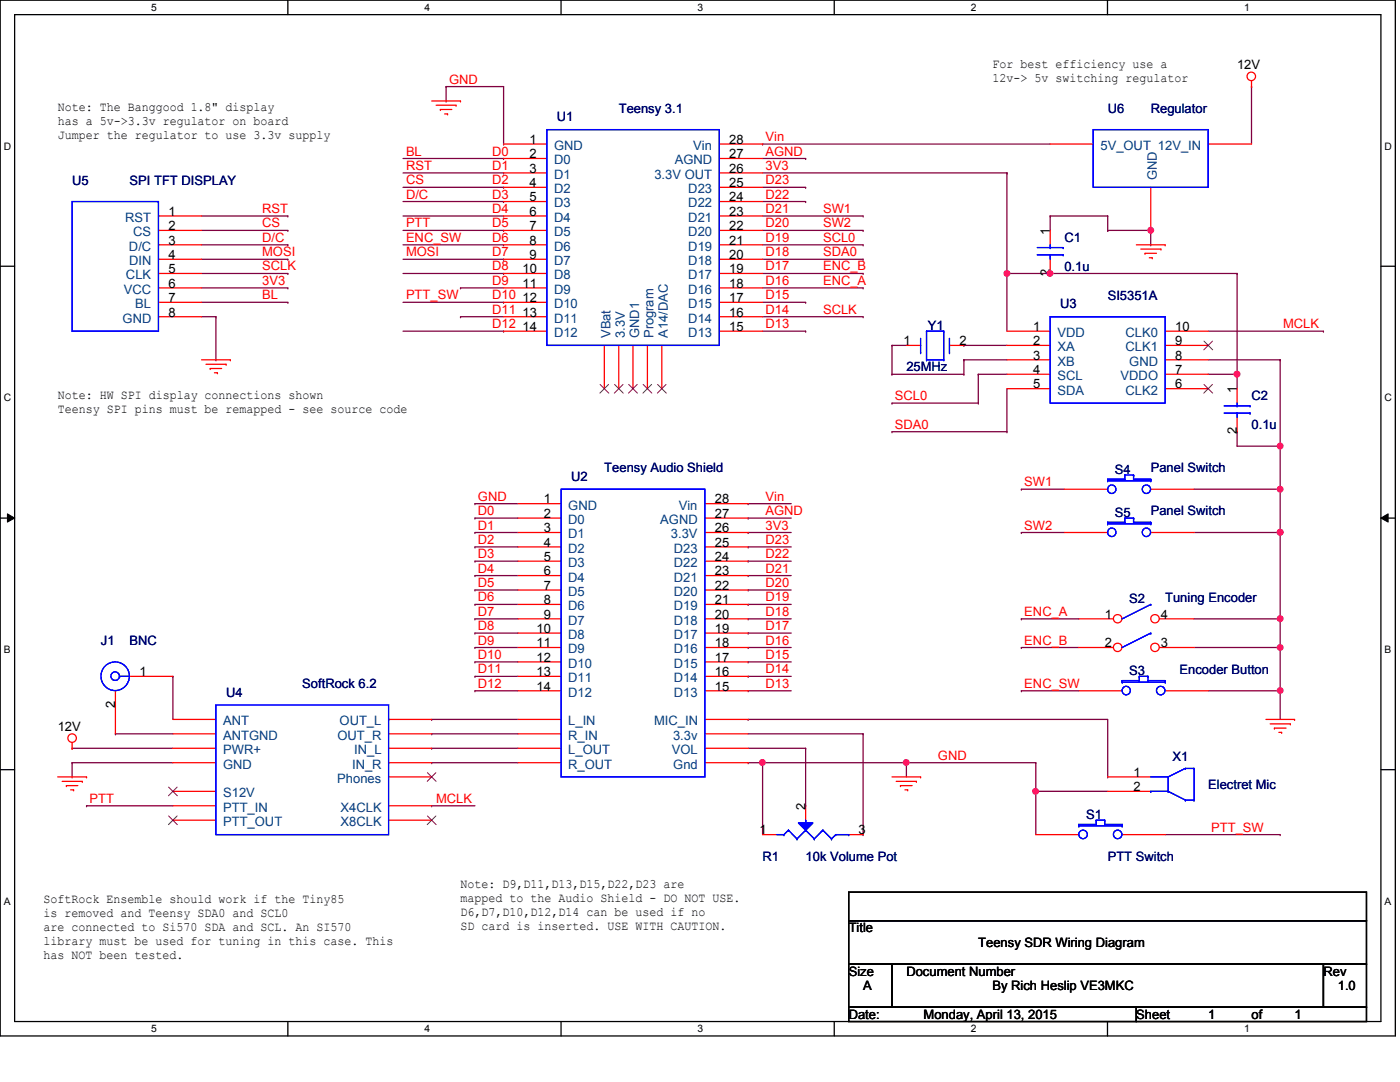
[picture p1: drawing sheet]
<svg xmlns="http://www.w3.org/2000/svg" width="279mm" height="216mm" viewBox="0 0 279 216" stroke-linecap="round" stroke-linejoin="round" font-family="sans-serif">
<path d="M0 0h278.5v206.7h-278.5zM2.9 2.9h272.7v200.9h-272.7z" fill="none" stroke="#000" stroke-width=".25"/>
<g fill="#fff">
<path d="M30.2 .3h1.1v2.3h-1.1z"/>
<path d="M30.2 204.1h1.1v2.3h-1.1z"/>
</g>
<path d="M57.4 0v2.9M57.4 203.8v2.9" fill="none" stroke="#000" stroke-width=".25"/>
<g fill="#fff">
<path d="M84.7 .3h1.1v2.3h-1.1z"/>
<path d="M84.7 204.1h1.1v2.3h-1.1z"/>
</g>
<path d="M112 0v2.9M112 203.8v2.9" fill="none" stroke="#000" stroke-width=".25"/>
<g fill="#fff">
<path d="M139.2 .3h1.1v2.3h-1.1z"/>
<path d="M139.2 204.1h1.1v2.3h-1.1z"/>
</g>
<path d="M166.5 0v2.9M166.5 203.8v2.9" fill="none" stroke="#000" stroke-width=".25"/>
<g fill="#fff">
<path d="M193.8 .3h1.1v2.3h-1.1z"/>
<path d="M193.8 204.1h1.1v2.3h-1.1z"/>
</g>
<path d="M221 0v2.9M221 203.8v2.9" fill="none" stroke="#000" stroke-width=".25"/>
<g fill="#fff">
<path d="M248.3 .3h1.1v2.3h-1.1z"/>
<path d="M248.3 204.1h1.1v2.3h-1.1z"/>
<path d="M.8 28h1.4v2.3h-1.4z"/>
<path d="M276.3 28h1.4v2.3h-1.4z"/>
<path d="M.8 78.2h1.4v2.3h-1.4z"/>
<path d="M276.3 78.2h1.4v2.3h-1.4z"/>
</g>
<path d="M0 53.1h2.9M275.6 53.1h2.9" fill="none" stroke="#000" stroke-width=".25"/>
<g fill="#fff">
<path d="M.8 128.5h1.3v2.2h-1.3z"/>
<path d="M276.3 128.5h1.3v2.2h-1.3z"/>
</g>
<path d="M0 103.4h2.9M275.6 103.4h2.9" fill="none" stroke="#000" stroke-width=".25"/>
<path d="M1.5 102.5l1.4 .9-1.4 .8zM275.6 103.4l1.4-.9v1.7z" fill="#000"/>
<path d="M1.5 102.5l1.4 .9-1.4 .8zM275.6 103.4l1.4-.9v1.7z" fill="none" stroke="#000" stroke-width=".2"/>
<g fill="#fff">
<path d="M.8 178.7h1.3v2.2h-1.3z"/>
<path d="M276.3 178.7h1.3v2.2h-1.3z"/>
</g>
<path d="M0 153.6h2.9M275.6 153.6h2.9" fill="none" stroke="#000" stroke-width=".25"/>
<path d="M180.9 152.2h.1M180.9 152.2h25.8" fill="none" stroke="#800040" stroke-width=".25"/>
<circle cx="180.8" cy="152.1" r=".56" fill="#f0f"/>
<circle cx="180.8" cy="152.1" r=".56" fill="none" stroke="#f0f" stroke-width=".25"/>
<path d="M238.3 123.5h17.2M255.5 123.5h.1M149.3 143.6h.1M149.3 143.6h71.8M206.7 157.9h.1M206.7 157.9v8.6M232.5 166.5h23M255.5 166.5h.1" fill="none" stroke="#800040" stroke-width=".25"/>
<circle cx="255.5" cy="123.4" r=".56" fill="#f0f"/>
<circle cx="255.5" cy="123.4" r=".56" fill="none" stroke="#f0f" stroke-width=".25"/>
<path d="M238.3 129.2h17.2M255.5 123.5h.1M255.5 129.2h.1M255.5 123.5v5.7" fill="none" stroke="#800040" stroke-width=".25"/>
<circle cx="255.5" cy="129.2" r=".56" fill="#f0f"/>
<circle cx="255.5" cy="129.2" r=".56" fill="none" stroke="#f0f" stroke-width=".25"/>
<path d="M241.1 137.8h14.4M255.5 129.2h.1M255.5 137.8h.1M255.5 129.2v8.6" fill="none" stroke="#800040" stroke-width=".25"/>
<circle cx="255.5" cy="137.8" r=".56" fill="#f0f"/>
<circle cx="255.5" cy="137.8" r=".56" fill="none" stroke="#f0f" stroke-width=".25"/>
<path d="M238.3 97.6h17.2M255.5 97.6h.1M255.5 97.6v8.7M255.5 137.8h.1M255.5 137.8v5.8" fill="none" stroke="#800040" stroke-width=".25"/>
<circle cx="255.5" cy="106.2" r=".56" fill="#f0f"/>
<circle cx="255.5" cy="106.2" r=".56" fill="none" stroke="#f0f" stroke-width=".25"/>
<circle cx="255.5" cy="97.6" r=".56" fill="#f0f"/>
<circle cx="255.5" cy="97.6" r=".56" fill="none" stroke="#f0f" stroke-width=".25"/>
<path d="M238.3 106.3h17.2M255.5 106.3h.1M255.5 106.3v17.2" fill="none" stroke="#800040" stroke-width=".25"/>
<circle cx="255.5" cy="106.2" r=".56" fill="#f0f"/>
<circle cx="255.5" cy="106.2" r=".56" fill="none" stroke="#f0f" stroke-width=".25"/>
<path d="M241.1 71.8h14.4M255.5 71.8h.1M255.5 71.8v17.2" fill="none" stroke="#800040" stroke-width=".25"/>
<circle cx="255.5" cy="89" r=".56" fill="#f0f"/>
<circle cx="255.5" cy="89" r=".56" fill="none" stroke="#f0f" stroke-width=".25"/>
<g fill="none" stroke="#800040" stroke-width=".25">
<path d="M249.8 17.3h.1M249.8 17.3v11.4M152.2 28.7h.1M152.2 28.7h57.4M152.2 34.5h48.8M201 34.5h.1M201 54.6h.1M201 54.6v11.5M178 68.9h.1M178 74.7h.1M178 68.9h2.9M178 68.9v5.8"/>
<path d="M178 74.7h14.4M192.4 68.9h.1M192.4 74.7h.1M192.4 71.8h.1M192.4 68.9h8.6M192.4 71.8v2.9M192.4 71.8h8.6M195.2 74.7h.1M195.2 74.7h5.8M195.2 74.7v5.7M201 77.6v8.5M241.1 74.7h5.8"/>
<path d="M246.9 74.7h.1M178 80.4h.1M178 86.1h.1M178 80.4h17.2M178 86.1h23M195.2 80.4h.1M201 86.1h.1"/>
</g>
<circle cx="246.9" cy="74.6" r=".57" fill="#f0f"/>
<circle cx="246.9" cy="74.6" r=".57" fill="none" stroke="#f0f" stroke-width=".25"/>
<path d="M209.6 54.6h.1M209.6 54.6h37.3M246.9 54.6h.1M246.9 54.6v20.1" fill="none" stroke="#800040" stroke-width=".25"/>
<circle cx="209.5" cy="54.6" r=".56" fill="#f0f"/>
<circle cx="209.5" cy="54.6" r=".56" fill="none" stroke="#f0f" stroke-width=".25"/>
<path d="M201 34.5h.1M201 34.5v20.1M201 54.6h.1M201 54.6h8.6" fill="none" stroke="#800040" stroke-width=".25"/>
<circle cx="200.9" cy="54.6" r=".56" fill="#f0f"/>
<circle cx="200.9" cy="54.6" r=".56" fill="none" stroke="#f0f" stroke-width=".25"/>
<g fill="none" stroke="#800040" stroke-width=".25">
<path d="M209.6 43.1h.1M209.6 43.1v2.9M209.6 43.1h11.5M221.1 43.1h.1M221.1 46h.1M221.1 46h8.6v2.9M221.1 43.1v2.9M229.7 48.9h.1M241.1 66.1h23M246.9 74.7h.1M246.9 74.7v2.9M264.1 66.1h.1"/>
<path d="M246.9 86.1h.1M246.9 86.1v2.9h8.6M255.5 89h.1M255.5 89v8.6M86.1 143.6h.1M86.1 146.4h.1M86.1 149.3h.1M86.1 152.2h.1M86.1 143.6h17.3M86.1 146.4h17.3M86.1 149.3h17.3M86.1 152.2h17.3"/>
<path d="M86.1 160.8h.1M86.1 160.8h8.7"/>
</g>
<circle cx="229.6" cy="45.9" r=".56" fill="#f0f"/>
<circle cx="229.6" cy="45.9" r=".56" fill="none" stroke="#f0f" stroke-width=".25"/>
<g fill="none" stroke="#800040" stroke-width=".25">
<path d="M89 17.3h.1M89 17.3h11.5M80.4 37.4h20.1M80.4 34.5h20.1M80.4 31.6h20.1M100.5 37.4h.1M100.5 34.5h.1M100.5 31.6h.1M152.2 37.4h8.6M152.2 31.6h8.6M160.8 37.4h.1M160.8 31.6h.1"/>
<path d="M40.2 57.4h17.2M40.2 54.6h17.2M40.2 51.7h17.2M40.2 48.9h17.2M40.2 46h17.2M40.2 43.1h17.2M57.4 43.1h.1M57.4 46h.1M57.4 48.9h.1M57.4 51.7h.1M57.4 54.6h.1M57.4 57.4h.1"/>
<path d="M80.4 54.6h20.1M80.4 51.7h20.1M80.4 48.9h20.1M80.4 46h20.1M80.4 43.1h20.1M80.4 40.2h20.1M91.9 57.4h.1M91.9 57.4h8.6M100.5 48.9h.1M100.5 46h.1M100.5 43.1h.1M100.5 40.2h.1"/>
<path d="M100.5 54.6h.1M100.5 51.7h.1M152.2 57.4h20.1M152.2 54.6h20.1M152.2 51.7h20.1M152.2 48.9h20.1M152.2 46h20.1M152.2 43.1h20.1M152.2 40.2h8.6M160.8 40.2h.1M172.3 57.4h.1M172.3 54.6h.1"/>
<path d="M172.3 51.7h.1M172.3 48.9h.1M172.3 46h.1M172.3 43.1h.1M40.2 63.2h2.9M40.2 60.3h17.2M43.1 63.2h.1M43.1 71.8h.1M43.1 63.2v8.6M57.4 60.3h.1M80.4 66.1h20.1M80.4 60.3h20.1"/>
<path d="M91.9 63.2h.1M91.9 63.2h8.6M100.5 60.3h.1M100.5 66.1h.1M152.2 66.1h8.6M152.2 63.2h20.1M152.2 60.3h8.6M160.8 66.1h.1M160.8 60.3h.1M172.3 63.2h.1M203.8 97.6h.1M203.8 97.6h8.6"/>
<path d="M94.8 103.4h.1M94.8 100.5h.1M94.8 109.1h.1M94.8 106.3h.1M94.8 114.9h.1M94.8 112h.1M94.8 117.7h.1M94.8 106.3h8.6M94.8 103.4h8.6M94.8 100.5h8.6M94.8 109.1h8.6M94.8 114.9h8.6"/>
<path d="M94.8 112h8.6M94.8 117.7h8.6M149.3 114.9h.1M149.3 103.4h.1M149.3 100.5h.1M149.3 109.1h.1M149.3 106.3h.1M149.3 112h.1M149.3 117.7h.1M149.3 106.3h8.6M149.3 103.4h8.6M149.3 100.5h8.6"/>
<path d="M149.3 109.1h8.6M149.3 114.9h8.6M149.3 112h8.6M149.3 117.7h8.6M203.8 106.3h.1M203.8 106.3h8.6M34.5 135h.1M34.5 135v8.6M94.8 123.5h.1M94.8 132.1h.1M94.8 129.2h.1M94.8 137.8h.1"/>
<path d="M94.8 135h.1M94.8 120.6h.1M94.8 126.3h.1M94.8 123.5h8.6M94.8 129.2h8.6M94.8 137.8h8.6M94.8 132.1h8.6M94.8 135h8.6M94.8 120.6h8.6M94.8 126.3h8.6M149.3 120.6h.1M149.3 126.3h.1"/>
<path d="M149.3 123.5h.1M149.3 132.1h.1M149.3 129.2h.1M149.3 135h.1M149.3 137.8h.1M149.3 123.5h8.6M149.3 129.2h8.6M149.3 137.8h8.6M149.3 132.1h8.6M149.3 135h8.6M149.3 120.6h8.6M149.3 126.3h8.6"/>
<path d="M203.8 123.5h.1M203.8 129.2h.1M203.8 137.8h.1M203.8 123.5h11.5M203.8 129.2h11.5M203.8 137.8h11.5M23 146.4h.1M23 146.4h11.5M206.7 157.9h.1M206.7 157.9h14.4M221.1 155h.1M221.1 143.6v11.4"/>
</g>
<circle cx="206.7" cy="157.9" r=".56" fill="#f0f"/>
<circle cx="206.7" cy="157.9" r=".56" fill="none" stroke="#f0f" stroke-width=".25"/>
<path d="M152.2 152.2h.1M152.2 152.2v14.3M206.7 152.2h.1M206.7 152.2v5.7" fill="none" stroke="#800040" stroke-width=".25"/>
<circle cx="152.1" cy="152.1" r=".56" fill="#f0f"/>
<circle cx="152.1" cy="152.1" r=".56" fill="none" stroke="#f0f" stroke-width=".25"/>
<g fill="none" stroke="#800040" stroke-width=".25">
<path d="M89 17.3v2.9M100.5 17.3v11.4M89 20.2h.1M100.5 28.7h.1M14.4 152.2h.1M14.4 149.3h.1M14.4 155h.1M14.4 152.2h20.1M14.4 149.3h20.1M14.4 152.2v2.8M149.3 152.2h.1M149.3 152.2h31.6"/>
<path d="M149.3 149.3h11.5M149.3 146.4h23M152.2 152.2h.1M160.8 149.3h.1M160.8 149.3v11.5M172.3 146.4h.1M172.3 146.4v20.1M180.9 152.2h.1M180.9 152.2v2.8M17.3 160.8h.1M17.3 160.8h17.2M160.8 160.8h.1"/>
<path d="M172.3 166.5h.1"/>
</g>
<g fill="none" stroke="#f00" stroke-width=".25">
<path d="M249.8 17.3h.1M249.8 16.1v1.2M86.1 20.2h5.8M87 21h4M87.9 21.8h.1M87.9 21.8h2.3M88.7 22.7h.6M89.3 22.7h.1M91 21h.1M91.9 20.2h.1M209.6 28.7h8.6M229.7 37.4v8.6"/>
<path d="M241.1 28.7h8.7M226.8 48.9h5.7M227.7 49.7h4M228.5 50.5h.1M228.5 50.5h2.3M229.4 51.4h.6M230 51.4h.1M231.7 49.7h.1M232.5 48.9h.1M40.2 71.8h5.8M41.1 72.7h4M42 73.5h.1"/>
<path d="M42 73.5h2.2M42.8 74.4h.6M43.4 74.4h.1M45.1 72.7h.1M46 71.8h.1M246.9 77.6v2.8M246.9 83.3v2.8M11.5 155h5.8M12.4 155.9h4M13.3 156.8h.1M13.3 156.8h2.2M14.1 157.6h.6"/>
<path d="M14.4 149.3h.1M14.4 148.2v1.1M14.7 157.6h.1M16.4 155.9h.1M17.3 155h.1M178 155h5.7M178.9 155.9h4M179.7 156.8h.1M179.7 156.8h2.3M180.6 157.6h.5M181.1 157.6h.1M182.9 155.9h.1"/>
<path d="M183.7 155h.1M252.6 143.6h5.8M253.5 144.4h4M254.3 145.3h.1M254.3 145.3h2.4M255.2 146.1h.6M255.8 146.1h.1M257.5 144.4h.1M258.4 143.6h.1M152.2 166.5h2.8M160.8 160.8v2.9M169.4 166.5h2.9"/>
<circle cx="249.7" cy="15.2" r=".85"/>
<circle cx="14.4" cy="147.3" r=".85"/>
</g>
<path d="M169.4 178h103.3v5.7h-103.3zM169.4 183.7h103.3v8.7h-103.3zM169.4 192.4h8.6v8.6h-8.6zM178 192.4h86.1v8.6h-86.1zM264.1 192.4h8.6v8.6h-8.6zM169.4 201h57.4v2.8h-57.4zM226.8 201h45.9v2.8h-45.9z" fill="none" stroke="#000" stroke-width=".25"/>
<path d="M218.2 25.9h22.9v11.5h-22.9zM244.3 82.4h5.2M244.3 81h5.2M246.9 81h.1M246.9 82.4h.1M246.9 80.4v.6M246.9 82.4v.9M249.5 82.4h.1M249.5 81h.1" fill="none" stroke="#00f" stroke-width=".25"/>
<path d="M159.3 164.2h2.9l-1.4 1.5z" fill="#00f"/>
<g fill="none" stroke="#00f" stroke-width=".25">
<path d="M155 166.5h1.5M156.5 166.5h.1M157.4 165.7h.1M157.4 165.7l-.9 .8M157.4 165.7l1.6 1.7M159 167.4h.1M159.3 164.2h2.9l-1.4 1.5zM160.8 165.7h.1M160.8 163.7h.1M160.8 165.7l-1.8 1.7M160.8 165.7l1.7 1.7M160.8 163.7v.5"/>
<path d="M162.5 167.4h.1M164.2 165.7h.1M164.2 165.7l-1.7 1.7M164.2 165.7l1.7 1.7M165.9 167.4h.1M166.8 166.5h.1M166.8 166.5h2.6M166.8 166.5l-.9 .9M169.4 166.5h.1"/>
</g>
<path d="M159.3 164.2h2.9l-1.4 1.5z" fill="#00f"/>
<g fill="none" stroke="#00f" stroke-width=".25">
<path d="M109.1 25.9h34.5v43h-34.5zM14.4 40.2h17.2v25.9h-17.2zM207 50.8h5.2M207 49.4h5.2M209.6 49.4h.1M209.6 50.8h.1M209.6 48.9v.5M209.6 50.8v.9M212.2 50.8h.1M212.2 49.4h.1M183.7 70.4h.1M183.7 67.5v2.9"/>
<path d="M184.9 71.8h.1M184.9 66.1h.1M184.9 66.1v5.7M184.9 71.8h3.4M184.9 66.1h3.4M188.3 71.8h.1M188.3 66.1h.1M188.3 66.1v5.7M189.5 70.4h.1M189.5 67.5v2.9M209.6 63.2h22.9v17.2h-22.9zM112 97.6h28.7v57.4h-28.7z"/>
<path d="M221.1 95.6h.1M221.1 95.9h.1M221.1 95.6v.3M221.1 95.9h8.6M221.1 95.6h3.4M224.5 94.8h.1M224.5 95.6h.1M224.5 94.8v.8M224.5 94.8h1.7M226.2 95.6h.1M226.2 94.8h.1M226.2 94.8v.8"/>
<path d="M226.2 95.6h3.5M229.7 95.9h.1M229.7 95.6h.1M229.7 95.6v.3M221.1 104.2h.1M221.1 104.5h.1M221.1 104.5h8.6M221.1 104.2h3.4M221.1 104.2v.3M224.5 103.4h.1M224.5 104.2h.1M224.5 103.4h1.7"/>
<path d="M224.5 103.4v.8M226.2 104.2h.1M226.2 103.4h.1M226.2 104.2h3.5M226.2 103.4v.8M229.7 104.5h.1M229.7 104.2h.1M229.7 104.2v.3M23.9 135h.1M23.9 135h2M223.9 135.8h.1M223.9 136.1h.1"/>
<path d="M223.9 136.1h8.6M223.9 135.8h3.5M223.9 135.8v.3M227.4 135h.1M227.4 135.8h.1M227.4 135h1.7M227.4 135v.8M229.1 135.8h.1M229.1 135h.1M229.1 135.8h3.4M229.1 135v.8M232.5 136.1h.1"/>
<path d="M232.5 135.8h.1M232.5 135.8v.3M43.1 140.7h34.5v25.8h-34.5zM229.7 157.9h.1M229.7 155h3.4M229.7 157.9h3.4M233.1 155h.1M233.1 157.9h.1M233.1 155v2.9M233.1 157.9l3.5 1.7M236.6 153.3h.1M236.6 159.6h.1"/>
<path d="M236.6 153.3h1.7M236.6 153.3l-3.5 1.7M236.6 159.6h1.7M238.3 159.6h.1M238.3 153.3h.1M238.3 153.3v6.3M155 166.5h1.5M156.5 166.5h.1M157.4 165.7h.1M157.4 165.7l-.9 .8M157.4 165.7l1.6 1.7M159 167.4h.1"/>
<path d="M159.3 164.2h2.9l-1.4 1.5zM160.8 165.7h.1M160.8 163.7h.1M160.8 165.7l-1.8 1.7M160.8 165.7l1.7 1.7M160.8 163.7v.5M162.5 167.4h.1M164.2 165.7h.1M164.2 165.7l-1.7 1.7M164.2 165.7l1.7 1.7M165.9 167.4h.1M166.8 166.5h.1"/>
<path d="M166.8 166.5h2.6M166.8 166.5l-.9 .9M169.4 166.5h.1"/>
<circle cx="221.9" cy="97.6" r=".84"/>
<circle cx="228.8" cy="97.6" r=".84"/>
<circle cx="221.9" cy="106.2" r=".84"/>
<circle cx="228.8" cy="106.2" r=".84"/>
<circle cx="23" cy="134.9" r="2.85"/>
<circle cx="23" cy="134.9" r=".85"/>
<circle cx="224.8" cy="137.8" r=".84"/>
<circle cx="231.6" cy="137.8" r=".85"/>
</g>
<g fill="none" stroke="#f00" stroke-width=".25">
<path d="M100.5 28.7h8.6M100.5 31.6h8.6M100.5 34.5h8.6M100.5 37.4h8.6M143.6 28.7h8.6M143.6 31.6h8.6M143.6 34.5h8.6M143.6 37.4h8.6M31.6 43.1h8.6M31.6 46h8.6M31.6 48.9h8.6M31.6 51.7h8.6"/>
<path d="M31.6 54.6h8.6M31.6 57.4h8.6M100.5 43.1h8.6M100.5 46h8.6M100.5 48.9h8.6M100.5 51.7h8.6M100.5 54.6h8.6M100.5 57.4h8.6M100.5 40.2h8.6M143.6 43.1h8.6M143.6 46h8.6M143.6 48.9h8.6"/>
<path d="M143.6 51.7h8.6M143.6 54.6h8.6M143.6 57.4h8.6M143.6 40.2h8.6M209.6 46v2.9M209.6 51.7v2.9M31.6 60.3h8.6M31.6 63.2h8.6M100.5 60.3h8.6M100.5 63.2h8.6M100.5 66.1h8.6M120.6 68.9v8.7"/>
<path d="M123.5 68.9v8.7M126.3 68.9v8.7M129.2 68.9v8.7M132.1 68.9v8.7M143.6 60.3h8.6M143.6 63.2h8.6M143.6 66.1h8.6M180.9 68.9h2.8M189.5 68.9h2.9M201 66.1h8.6M201 68.9h8.6M201 71.8h8.6"/>
<path d="M201 74.7h8.6M201 77.6h8.6M232.5 66.1h8.6M232.5 68.9h8.6M232.5 71.8h8.6M232.5 74.7h8.6M232.5 77.6h8.6M212.4 97.6h8.7M229.7 97.6h8.6M103.4 106.3h8.6M103.4 100.5h8.6M103.4 103.4h8.6"/>
<path d="M103.4 109.1h8.6M103.4 112h8.6M103.4 114.9h8.6M103.4 117.7h8.6M140.7 106.3h8.6M140.7 100.5h8.6M140.7 103.4h8.6M140.7 109.1h8.6M140.7 112h8.6M140.7 114.9h8.6M140.7 117.7h8.6M212.4 106.3h8.7"/>
<path d="M229.7 106.3h8.6M23 137.8v8.6M25.9 135h8.6M103.4 120.6h8.6M103.4 123.5h8.6M103.4 126.3h8.6M103.4 129.2h8.6M103.4 132.1h8.6M103.4 135h8.6M103.4 137.8h8.6M140.7 120.6h8.6M140.7 123.5h8.6"/>
<path d="M140.7 126.3h8.6M140.7 129.2h8.6M140.7 132.1h8.6M140.7 135h8.6M140.7 137.8h8.6M215.3 137.8h8.6M232.5 137.8h8.6M34.5 143.6h8.6M34.5 146.4h8.6M34.5 149.3h8.6M34.5 152.2h8.6M34.5 157.9h8.6"/>
<path d="M77.6 143.6h8.5M77.6 146.4h8.5M77.6 149.3h8.5M77.6 152.2h8.5M77.6 155h8.5M103.4 143.6h8.6M103.4 146.4h8.6M103.4 149.3h8.6M103.4 152.2h8.6M140.7 143.6h8.6M140.7 146.4h8.6M140.7 149.3h8.6"/>
<path d="M140.7 152.2h8.6M221.1 155h8.6M221.1 157.9h8.6M34.5 160.8h8.6M34.5 163.7h8.6M77.6 160.8h8.5M77.6 163.7h8.5"/>
</g>
<g fill="none" stroke="#804000" stroke-width=".2">
<path d="M119.8 76.7l1.7 1.7M121.5 76.7l-1.8 1.7M122.6 76.7l1.8 1.7M124.3 76.7l-1.7 1.7M125.5 76.7l1.7 1.7M127.2 76.7l-1.8 1.7M128.4 76.7l1.7 1.7M130 76.7l-1.7 1.7M131.2 76.7l1.8 1.7M132.9 76.7l-1.7 1.7M240.3 76.7l1.7 1.7M240.3 68.1l1.7 1.7"/>
<path d="M242 76.7l-1.8 1.7M242 68.1l-1.8 1.7M33.7 157.1l1.7 1.7M35.3 157.1l-1.7 1.7M85.3 154.2l1.7 1.7M87 154.2l-1.7 1.7M33.7 162.8l1.7 1.7M35.3 162.8l-1.7 1.7M85.3 162.8l1.7 1.7M87 162.8l-1.7 1.7"/>
</g>
<circle cx="223.1" cy="123.5" r=".84" fill="#fff"/>
<g fill="none" stroke="#f00" stroke-width=".25">
<path d="M215.3 123.5h6.9"/>
<circle cx="223.1" cy="123.5" r=".84"/>
</g>
<circle cx="230.5" cy="123.5" r=".84" fill="#fff"/>
<g fill="none" stroke="#f00" stroke-width=".25">
<path d="M231.4 123.5h6.9"/>
<circle cx="230.5" cy="123.5" r=".84"/>
</g>
<circle cx="223.1" cy="129.2" r=".84" fill="#fff"/>
<g fill="none" stroke="#f00" stroke-width=".25">
<path d="M215.3 129.2h6.9"/>
<circle cx="223.1" cy="129.2" r=".84"/>
</g>
<circle cx="230.5" cy="129.2" r=".84" fill="#fff"/>
<g fill="none" stroke="#f00" stroke-width=".25">
<path d="M231.4 129.2h6.9M206.7 166.5h8.6M223.9 166.5h8.6"/>
<circle cx="230.5" cy="129.2" r=".84"/>
</g>
<g fill="none" stroke="#00f" stroke-width=".25">
<path d="M229.7 120.6h.1M229.7 126.3h.1M229.7 120.6l-5.8 2.9M229.7 126.3l-5.8 2.9M215.3 164.5h.1M215.3 164.8h.1M215.3 164.8h8.6M215.3 164.5h3.5M215.3 164.5v.3M218.8 163.7h.1M218.8 164.5h.1M218.8 163.7h1.7"/>
<path d="M218.8 163.7v.8M220.5 164.5h.1M220.5 163.7h.1M220.5 164.5h3.4M220.5 163.7v.8M223.9 164.8h.1M223.9 164.5h.1M223.9 164.5v.3"/>
<circle cx="216.1" cy="166.5" r=".85"/>
<circle cx="223" cy="166.5" r=".85"/>
</g>
<circle cx="180.8" cy="152.1" r=".56" fill="#f0f"/>
<circle cx="180.8" cy="152.1" r=".56" fill="none" stroke="#f0f" stroke-width=".25"/>
<circle cx="255.5" cy="123.4" r=".56" fill="#f0f"/>
<circle cx="255.5" cy="123.4" r=".56" fill="none" stroke="#f0f" stroke-width=".25"/>
<circle cx="255.5" cy="129.2" r=".56" fill="#f0f"/>
<circle cx="255.5" cy="129.2" r=".56" fill="none" stroke="#f0f" stroke-width=".25"/>
<circle cx="255.5" cy="137.8" r=".56" fill="#f0f"/>
<circle cx="255.5" cy="137.8" r=".56" fill="none" stroke="#f0f" stroke-width=".25"/>
<circle cx="255.5" cy="106.2" r=".56" fill="#f0f"/>
<circle cx="255.5" cy="106.2" r=".56" fill="none" stroke="#f0f" stroke-width=".25"/>
<circle cx="255.5" cy="97.6" r=".56" fill="#f0f"/>
<circle cx="255.5" cy="97.6" r=".56" fill="none" stroke="#f0f" stroke-width=".25"/>
<circle cx="255.5" cy="106.2" r=".56" fill="#f0f"/>
<circle cx="255.5" cy="106.2" r=".56" fill="none" stroke="#f0f" stroke-width=".25"/>
<circle cx="255.5" cy="89" r=".56" fill="#f0f"/>
<circle cx="255.5" cy="89" r=".56" fill="none" stroke="#f0f" stroke-width=".25"/>
<circle cx="246.9" cy="74.6" r=".57" fill="#f0f"/>
<circle cx="246.9" cy="74.6" r=".57" fill="none" stroke="#f0f" stroke-width=".25"/>
<circle cx="209.5" cy="54.6" r=".56" fill="#f0f"/>
<circle cx="209.5" cy="54.6" r=".56" fill="none" stroke="#f0f" stroke-width=".25"/>
<circle cx="200.9" cy="54.6" r=".56" fill="#f0f"/>
<circle cx="200.9" cy="54.6" r=".56" fill="none" stroke="#f0f" stroke-width=".25"/>
<circle cx="229.6" cy="45.9" r=".56" fill="#f0f"/>
<circle cx="229.6" cy="45.9" r=".56" fill="none" stroke="#f0f" stroke-width=".25"/>
<circle cx="206.7" cy="157.9" r=".56" fill="#f0f"/>
<circle cx="206.7" cy="157.9" r=".56" fill="none" stroke="#f0f" stroke-width=".25"/>
<circle cx="152.1" cy="152.1" r=".56" fill="#f0f"/>
<circle cx="152.1" cy="152.1" r=".56" fill="none" stroke="#f0f" stroke-width=".25"/>
<g font-size="2.6" fill="#f00">
<text x="89.6" y="16.7">GND</text>
<text x="152.8" y="28.2">Vin</text>
<text x="81" y="33.9">RST</text>
<text x="81" y="31">BL</text>
<text x="98.2" y="33.9">D1</text>
<text x="98.2" y="31">D0</text>
<text x="152.8" y="33.9">3V3</text>
<text x="152.8" y="31">AGND</text>
<text x="81" y="36.8">CS</text>
<text x="81" y="39.6">D/C</text>
<text x="98.2" y="36.8">D2</text>
<text x="98.2" y="39.6">D3</text>
<text x="152.8" y="39.6">D22</text>
<text x="152.8" y="36.8">D23</text>
<text x="52.3" y="42.5">RST</text>
<text x="52.3" y="45.4">CS</text>
<text x="81" y="45.4">PTT</text>
<text x="98.2" y="45.4">D5</text>
<text x="98.2" y="42.5">D4</text>
<text x="152.8" y="45.4">D20</text>
<text x="152.8" y="42.5">D21</text>
<text x="164.3" y="45.4">SW2</text>
<text x="164.3" y="42.5">SW1</text>
<text x="52.3" y="48.3">D/C</text>
<text x="52.3" y="51.1">MOSI</text>
<text x="52.3" y="54">SCLK</text>
<text x="81" y="48.3">ENC_SW</text>
<text x="81" y="51.1">MOSI</text>
<text x="98.2" y="48.3">D6</text>
<text x="98.2" y="54">D8</text>
<text x="98.2" y="51.1">D7</text>
<text x="152.8" y="54">D17</text>
<text x="152.8" y="51.1">D18</text>
<text x="152.8" y="48.3">D19</text>
<text x="164.3" y="54">ENC_B</text>
<text x="164.3" y="51.1">SDA0</text>
<text x="164.3" y="48.3">SCL0</text>
<text x="52.3" y="56.9">3V3</text>
<text x="52.3" y="59.7">BL</text>
<text x="81" y="59.7">PTT_SW</text>
<text x="98.2" y="59.7">D10</text>
<text x="98.2" y="56.9">D9</text>
<text x="152.8" y="59.7">D15</text>
<text x="152.8" y="56.9">D16</text>
<text x="164.3" y="56.9">ENC_A</text>
<text x="98.2" y="65.5">D12</text>
<text x="98.2" y="62.6">D11</text>
<text x="152.8" y="65.5">D13</text>
<text x="152.8" y="62.6">D14</text>
<text x="164.3" y="62.6">SCLK</text>
<text x="256.1" y="65.5">MCLK</text>
<text x="178.6" y="79.8">SCL0</text>
<text x="178.6" y="85.6">SDA0</text>
<text x="95.4" y="99.9">GND</text>
<text x="152.8" y="99.9">Vin</text>
<text x="204.4" y="97">SW1</text>
<text x="95.4" y="102.8">D0</text>
<text x="95.4" y="105.7">D1</text>
<text x="152.8" y="102.8">AGND</text>
<text x="152.8" y="105.7">3V3</text>
<text x="204.4" y="105.7">SW2</text>
<text x="95.4" y="108.5">D2</text>
<text x="95.4" y="111.4">D3</text>
<text x="152.8" y="108.5">D23</text>
<text x="152.8" y="111.4">D22</text>
<text x="95.4" y="114.3">D4</text>
<text x="95.4" y="117.1">D5</text>
<text x="152.8" y="114.3">D21</text>
<text x="152.8" y="117.1">D20</text>
<text x="95.4" y="122.9">D7</text>
<text x="95.4" y="120">D6</text>
<text x="95.4" y="125.7">D8</text>
<text x="152.8" y="120">D19</text>
<text x="152.8" y="125.7">D17</text>
<text x="152.8" y="122.9">D18</text>
<text x="204.4" y="122.9">ENC_A</text>
<text x="95.4" y="131.5">D10</text>
<text x="95.4" y="128.6">D9</text>
<text x="152.8" y="131.5">D15</text>
<text x="152.8" y="128.6">D16</text>
<text x="204.4" y="128.6">ENC_B</text>
<text x="95.4" y="137.2">D12</text>
<text x="95.4" y="134.4">D11</text>
<text x="152.8" y="134.4">D14</text>
<text x="152.8" y="137.2">D13</text>
<text x="204.4" y="137.2">ENC_SW</text>
<text x="187.2" y="151.6">GND</text>
<text x="17.9" y="160.2">PTT</text>
<text x="87" y="160.2">MCLK</text>
<text x="241.7" y="165.9">PTT_SW</text>
</g>
<g font-size="2.6">
<text x="198.1" y="13.6">For best efficiency use a</text>
<text x="198.1" y="16.4">12v-&gt; 5v switching regulator</text>
<text x="246.9" y="13.8">12V</text>
<text x="11.5" y="22.2">Note: The Banggood 1.8&quot; display</text>
<text x="11.5" y="25">has a 5v-&gt;3.3v regulator on board</text>
<text x="11.5" y="27.8">Jumper the regulator to use 3.3v supply</text>
<text x="105.7" y="28.7">1</text>
<text x="145.5" y="28.7">28</text>
<text x="105.7" y="31.6">2</text>
<text x="105.7" y="34.5">3</text>
<text x="145.5" y="34.5">26</text>
<text x="145.5" y="31.6">27</text>
<text x="105.7" y="37.3">4</text>
<text x="105.7" y="40.2">5</text>
<text x="145.5" y="40.2">24</text>
<text x="145.5" y="37.3">25</text>
<text x="33.6" y="43.1">1</text>
<text x="33.6" y="45.9">2</text>
<text x="105.7" y="43.1">6</text>
<text x="105.7" y="45.9">7</text>
<text x="145.5" y="45.9">22</text>
<text x="145.5" y="43.1">23</text>
<text x="209.5" y="46.9" transform="rotate(-90 209.5 46.9)">1</text>
<text x="33.6" y="48.8">3</text>
<text x="33.6" y="51.7">4</text>
<text x="105.7" y="48.8">8</text>
<text x="105.7" y="51.7">9</text>
<text x="145.5" y="51.7">20</text>
<text x="145.5" y="48.8">21</text>
<text x="33.6" y="54.5">5</text>
<text x="33.6" y="57.4">6</text>
<text x="104.3" y="54.5">10</text>
<text x="104.3" y="57.4">11</text>
<text x="145.5" y="57.4">18</text>
<text x="145.5" y="54.5">19</text>
<text x="209.5" y="55.2" transform="rotate(-90 209.5 55.2)">2</text>
<text x="33.6" y="60.3">7</text>
<text x="33.6" y="63.2">8</text>
<text x="104.3" y="60.3">12</text>
<text x="104.3" y="63.2">13</text>
<text x="145.5" y="63.2">16</text>
<text x="145.5" y="60.3">17</text>
<text x="104.3" y="66">14</text>
<text x="145.5" y="66">15</text>
<text x="180.3" y="68.9">1</text>
<text x="191.5" y="68.9">2</text>
<text x="206.2" y="66">1</text>
<text x="206.2" y="68.9">2</text>
<text x="206.2" y="71.8">3</text>
<text x="234.5" y="71.8">8</text>
<text x="234.5" y="68.9">9</text>
<text x="234.5" y="66">10</text>
<text x="206.2" y="74.6">4</text>
<text x="206.2" y="77.5">5</text>
<text x="234.5" y="77.5">6</text>
<text x="234.5" y="74.6">7</text>
<text x="11.5" y="79.6">Note: HW SPI display connections shown</text>
<text x="11.5" y="82.4">Teensy SPI pins must be remapped - see source code</text>
<text x="246.8" y="78.4" transform="rotate(-90 246.8 78.4)">1</text>
<text x="246.8" y="86.7" transform="rotate(-90 246.8 86.7)">2</text>
<text x="108.5" y="100.5">1</text>
<text x="142.7" y="100.5">28</text>
<text x="108.5" y="103.3">2</text>
<text x="108.5" y="106.2">3</text>
<text x="142.7" y="106.2">26</text>
<text x="142.7" y="103.3">27</text>
<text x="108.5" y="109.1">4</text>
<text x="108.5" y="111.9">5</text>
<text x="142.7" y="111.9">24</text>
<text x="142.7" y="109.1">25</text>
<text x="108.5" y="114.8">6</text>
<text x="108.5" y="117.7">7</text>
<text x="142.7" y="117.7">22</text>
<text x="142.7" y="114.8">23</text>
<text x="108.5" y="120.6">8</text>
<text x="108.5" y="123.4">9</text>
<text x="142.7" y="123.4">20</text>
<text x="142.7" y="120.6">21</text>
<text x="220.5" y="123.4">1</text>
<text x="231.6" y="123.4">4</text>
<text x="107.1" y="126.3">10</text>
<text x="107.1" y="129.2">11</text>
<text x="142.7" y="129.2">18</text>
<text x="142.7" y="126.3">19</text>
<text x="220.5" y="129.2">2</text>
<text x="231.6" y="129.2">3</text>
<text x="27.9" y="134.9">1</text>
<text x="107.1" y="132">12</text>
<text x="107.1" y="134.9">13</text>
<text x="107.1" y="137.8">14</text>
<text x="142.7" y="137.8">15</text>
<text x="142.7" y="134.9">16</text>
<text x="142.7" y="132">17</text>
<text x="23" y="141.3" transform="rotate(-90 23 141.3)">2</text>
<text x="11.5" y="145.9">12V</text>
<text x="226.2" y="155">1</text>
<text x="160.7" y="161.7" transform="rotate(-90 160.7 161.7)">2</text>
<text x="226.2" y="157.9">2</text>
<text x="151.6" y="166.5">1</text>
<text x="171.4" y="166.5">3</text>
<text x="91.9" y="177.2">Note: D9,D11,D13,D15,D22,D23 are</text>
<text x="8.7" y="180.1">SoftRock Ensemble should work if the Tiny85</text>
<text x="8.7" y="182.9">is removed and Teensy SDA0 and SCL0</text>
<text x="8.7" y="185.7">are connected to Si570 SDA and SCL. An SI570</text>
<text x="91.9" y="180">mapped to the Audio Shield - DO NOT USE.</text>
<text x="91.9" y="182.8">D6,D7,D10,D12,D14 can be used if no</text>
<text x="91.9" y="185.6">SD card is inserted. USE WITH CAUTION.</text>
<text x="8.7" y="188.5">library must be used for tuning in this case. This</text>
<text x="8.7" y="191.3">has NOT been tested.</text>
<text x="169.4" y="186.1">Title</text>
<text x="195.2" y="188.9">Teensy SDR Wiring Diagram</text>
<text x="169.4" y="194.7">Size</text>
<text x="172.3" y="197.6">A</text>
<text x="180.9" y="194.7">Document Number</text>
<text x="198.1" y="197.6">By Rich Heslip VE3MKC</text>
<text x="264.1" y="194.7">Rev</text>
<text x="267" y="197.6">1.0</text>
<text x="169.4" y="203.3">Date:</text>
<text x="184.3" y="203.3">Monday, April 13, 2015</text>
<text x="226.8" y="203.3">Sheet</text>
<text x="241.1" y="203.3">1</text>
<text x="249.8" y="203.3">of</text>
<text x="258.4" y="203.3">1</text>
</g>
<g font-size="2.6" fill="#000080">
<text x="123.5" y="22.5">Teensy 3.1</text>
<text x="221.1" y="22.5">U6</text>
<text x="229.7" y="22.5">Regulator</text>
<text x="111.1" y="24.2">U1</text>
<text x="14.4" y="36.8">U5</text>
<text x="25.9" y="36.8">SPI TFT DISPLAY</text>
<text x="212.4" y="48.3">C1</text>
<text x="212.4" y="54.1">0.1u</text>
<text x="221.1" y="59.8">SI5351A</text>
<text x="185.2" y="65.8">Y1</text>
<text x="211.6" y="61.5">U3</text>
<text x="180.9" y="74.1">25MHz</text>
<text x="249.8" y="79.9">C2</text>
<text x="249.8" y="85.6">0.1u</text>
<text x="114" y="95.9">U2</text>
<text x="120.6" y="94.2">Teensy Audio Shield</text>
<text x="222.5" y="94.5">S4</text>
<text x="229.7" y="94.2">Panel Switch</text>
<text x="222.5" y="103.1">S5</text>
<text x="229.7" y="102.8">Panel Switch</text>
<text x="225.4" y="120.4">S2</text>
<text x="232.5" y="120.1">Tuning Encoder</text>
<text x="20.2" y="128.7">J1</text>
<text x="25.9" y="128.7">BNC</text>
<text x="60.3" y="137.3">SoftRock 6.2</text>
<text x="225.4" y="134.7">S3</text>
<text x="235.4" y="134.4">Encoder Button</text>
<text x="45.1" y="139">U4</text>
<text x="234" y="151.9">X1</text>
<text x="241.1" y="157.4">Electret Mic</text>
<text x="216.7" y="163.4">S1</text>
<text x="152.2" y="171.7">R1</text>
<text x="160.8" y="171.7">10k Volume Pot</text>
<text x="221.1" y="171.7">PTT Switch</text>
</g>
<g font-size="2.6" fill="#004080">
<text x="110.6" y="29.9">GND</text>
<text x="138.3" y="29.9">Vin</text>
<text x="219.6" y="29.9">5V_OUT 12V_IN</text>
<text x="110.6" y="32.8">D0</text>
<text x="110.6" y="35.7">D1</text>
<text x="130.6" y="35.7">3.3V OUT</text>
<text x="134.7" y="32.8">AGND</text>
<text x="230.9" y="35.9" transform="rotate(-90 230.9 35.9)">GND</text>
<text x="110.6" y="38.6">D2</text>
<text x="110.6" y="41.4">D3</text>
<text x="137.4" y="41.4">D22</text>
<text x="137.4" y="38.6">D23</text>
<text x="25" y="44.3">RST</text>
<text x="26.6" y="47.2">CS</text>
<text x="110.6" y="44.3">D4</text>
<text x="110.6" y="47.2">D5</text>
<text x="137.4" y="47.2">D20</text>
<text x="137.4" y="44.3">D21</text>
<text x="25.7" y="50">D/C</text>
<text x="25.8" y="52.9">DIN</text>
<text x="110.6" y="50">D6</text>
<text x="110.6" y="52.9">D7</text>
<text x="137.4" y="52.9">D18</text>
<text x="137.4" y="50">D19</text>
<text x="24.7" y="58.6">VCC</text>
<text x="25.1" y="55.8">CLK</text>
<text x="110.6" y="55.8">D8</text>
<text x="110.6" y="58.6">D9</text>
<text x="137.4" y="58.6">D16</text>
<text x="137.4" y="55.8">D17</text>
<text x="24.5" y="64.4">GND</text>
<text x="27" y="61.5">BL</text>
<text x="110.6" y="61.5">D10</text>
<text x="110.6" y="64.4">D11</text>
<text x="137.4" y="64.4">D14</text>
<text x="137.4" y="61.5">D15</text>
<text x="110.6" y="67.3">D12</text>
<text x="121.8" y="67.5" transform="rotate(-90 121.8 67.5)">VBat</text>
<text x="124.7" y="67.5" transform="rotate(-90 124.7 67.5)">3.3V</text>
<text x="127.6" y="67.5" transform="rotate(-90 127.6 67.5)">GND1</text>
<text x="130.4" y="67.5" transform="rotate(-90 130.4 67.5)">Program</text>
<text x="133.3" y="67.5" transform="rotate(-90 133.3 67.5)">A14/DAC</text>
<text x="137.4" y="67.3">D13</text>
<text x="211" y="67.3">VDD</text>
<text x="211" y="70.1">XA</text>
<text x="224.6" y="70.1">CLK1</text>
<text x="224.6" y="67.3">CLK0</text>
<text x="211" y="73">XB</text>
<text x="211" y="75.9">SCL</text>
<text x="223.6" y="75.9">VDDO</text>
<text x="225.4" y="73">GND</text>
<text x="211" y="78.7">SDA</text>
<text x="224.6" y="78.7">CLK2</text>
<text x="113.4" y="101.7">GND</text>
<text x="135.5" y="101.7">Vin</text>
<text x="113.4" y="104.6">D0</text>
<text x="113.4" y="107.4">D1</text>
<text x="131.8" y="104.6">AGND</text>
<text x="133.9" y="107.4">3.3V</text>
<text x="113.4" y="110.3">D2</text>
<text x="113.4" y="113.2">D3</text>
<text x="134.5" y="113.2">D22</text>
<text x="134.5" y="110.3">D23</text>
<text x="113.4" y="116">D4</text>
<text x="113.4" y="118.9">D5</text>
<text x="134.5" y="118.9">D20</text>
<text x="134.5" y="116">D21</text>
<text x="113.4" y="121.8">D6</text>
<text x="113.4" y="124.7">D7</text>
<text x="134.5" y="124.7">D18</text>
<text x="134.5" y="121.8">D19</text>
<text x="113.4" y="127.5">D8</text>
<text x="113.4" y="130.4">D9</text>
<text x="134.5" y="130.4">D16</text>
<text x="134.5" y="127.5">D17</text>
<text x="113.4" y="133.3">D10</text>
<text x="113.4" y="136.1">D11</text>
<text x="134.5" y="136.1">D14</text>
<text x="134.5" y="133.3">D15</text>
<text x="113.4" y="139">D12</text>
<text x="134.5" y="139">D13</text>
<text x="44.5" y="144.7">ANT</text>
<text x="44.5" y="147.6">ANTGND</text>
<text x="67.4" y="147.6">OUT_R</text>
<text x="67.8" y="144.7">OUT_L</text>
<text x="113.4" y="144.7">L_IN</text>
<text x="113.4" y="147.6">R_IN</text>
<text x="130.6" y="144.7">MIC_IN</text>
<text x="134.3" y="147.6">3.3v</text>
<text x="44.5" y="150.5">PWR+</text>
<text x="44.5" y="153.4">GND</text>
<text x="70.3" y="153.4">IN_R</text>
<text x="70.7" y="150.5">IN_L</text>
<text x="113.4" y="150.5">L_OUT</text>
<text x="113.4" y="153.4">R_OUT</text>
<text x="134.1" y="150.5">VOL</text>
<text x="134.4" y="153.4">Gnd</text>
<text x="44.5" y="159.1">S12V</text>
<text x="44.5" y="162">PTT_IN</text>
<text x="67.3" y="156.2">Phones</text>
<text x="68" y="162">X4CLK</text>
<text x="44.5" y="164.8">PTT_OUT</text>
<text x="68" y="164.8">X8CLK</text>
</g>
<g font-size="2">
<text x="30.2" y="2.2">5</text>
<text x="84.7" y="2.2">4</text>
<text x="139.2" y="2.2">3</text>
<text x="193.8" y="2.2">2</text>
<text x="248.3" y="2.2">1</text>
<text x=".8" y="29.8">D</text>
<text x="276.3" y="29.8">D</text>
<text x=".8" y="80.1">C</text>
<text x="276.3" y="80.1">C</text>
<text x=".8" y="130.3">B</text>
<text x="276.3" y="130.3">B</text>
<text x=".8" y="180.5">A</text>
<text x="276.3" y="180.5">A</text>
<text x="30.2" y="206">5</text>
<text x="84.7" y="206">4</text>
<text x="139.2" y="206">3</text>
<text x="193.8" y="206">2</text>
<text x="248.3" y="206">1</text>
</g>
</svg>
